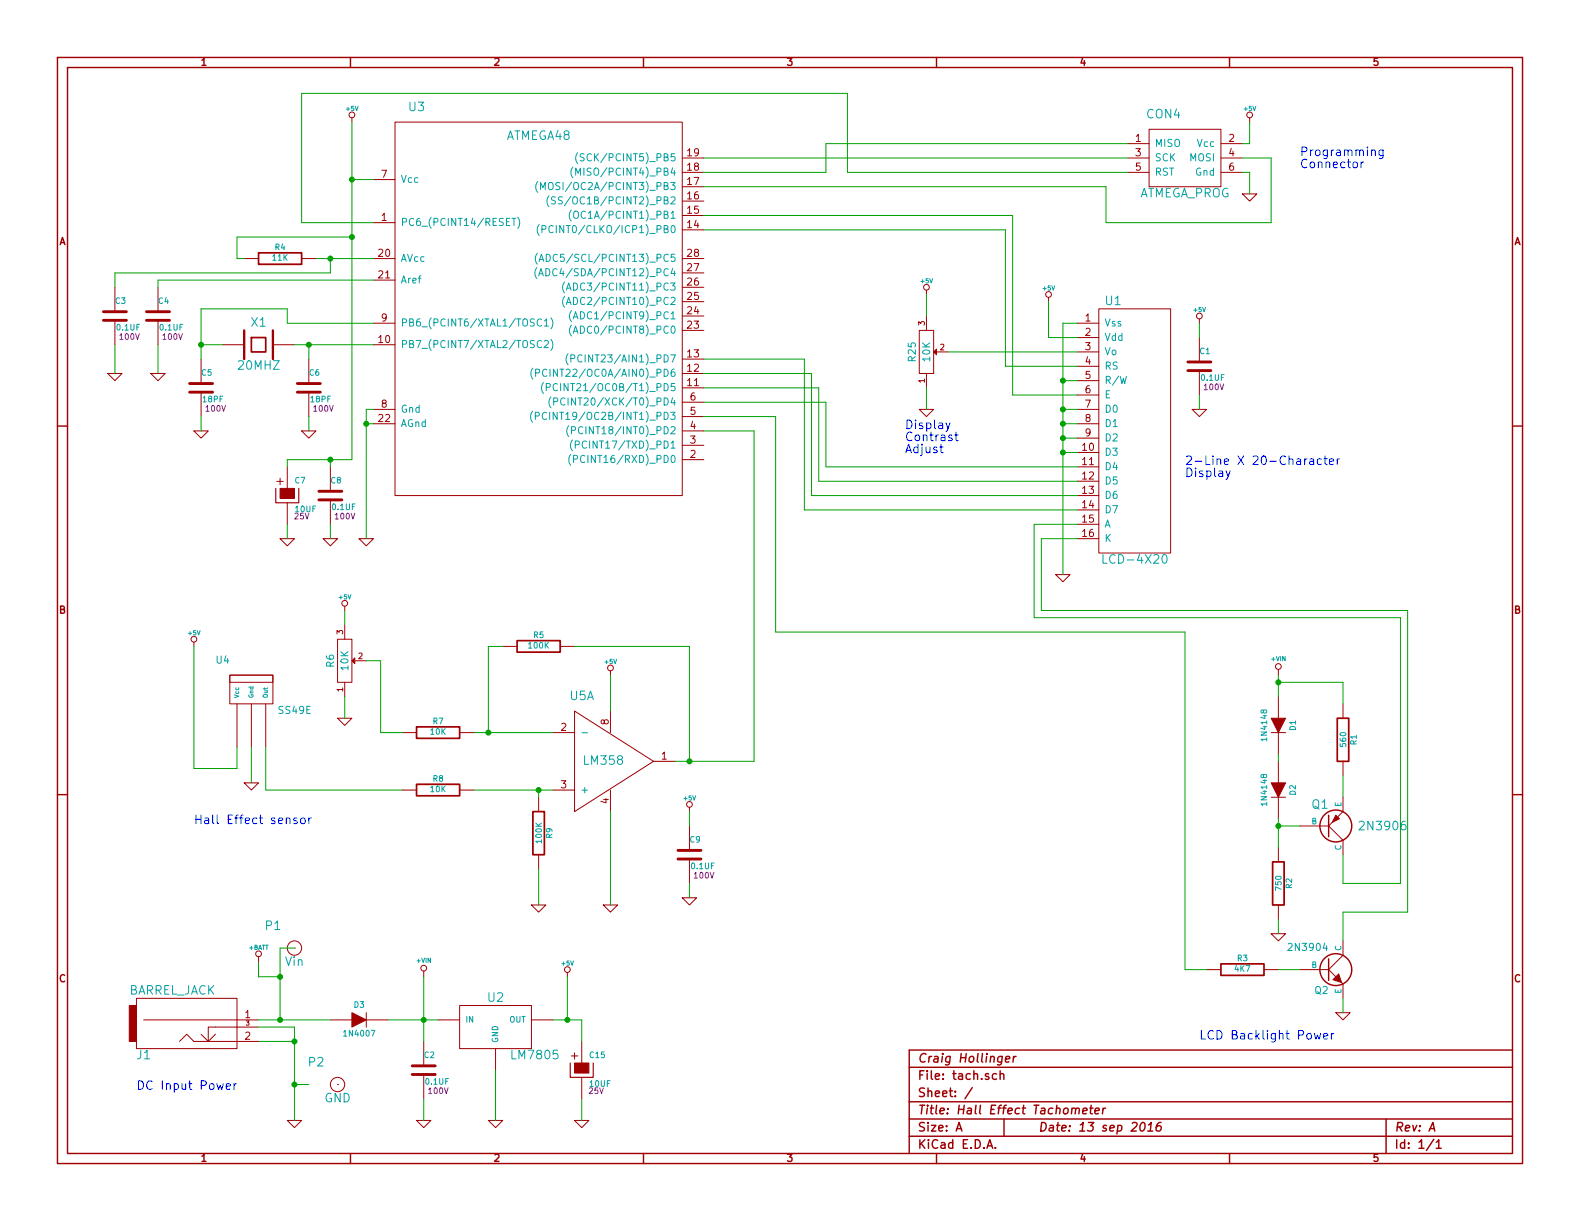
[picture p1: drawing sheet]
<svg xmlns="http://www.w3.org/2000/svg" width="279mm" height="216mm" viewBox="0 0 279 216" stroke-linecap="round" stroke-linejoin="round" font-family="sans-serif">
<g fill="none" stroke="#a00000" stroke-width=".25">
<path d="M10.2 10.2h259v195.5h-259zM11.9 11.9h255.6v192.1h-255.6zM62 10.2v1.7M113.8 10.2v1.7M165.6 10.2v1.7M217.4 10.2v1.7M10.2 75.3h1.7M267.5 75.3h1.7M10.2 140.5h1.7M267.5 140.5h1.7M234.9 169.5v3.9M160.8 188.7h106.7"/>
<path d="M160.8 194.8h106.7M160.8 197.9h106.7M169.1 200l.5-1.5 .5 1.5M169.2 199.6h.8M171.9 192.3l-1.3 2M176.2 189.9a.48 .48 0 0 0-.6 .1v.7l.2 .2 .4-.1M176.9 190v-.1a.36 .36 0 0 1 .6 .2v.8M176.9 189.3v1.6M177.5 197.9v3M177.8 187.3l.8-.1-.1-.3h-.6l-.1 .7 .2 .2 .4-.1M179.2 186.8l-.1 1M179.7 186.8l-.3 .1-.2 .2"/>
<path d="M189.6 196.1l.2-.2 .3 .1v1M190.2 196.2a.35 .35 0 0 1 .4-.3 .35 .35 0 0 1 .3 .3l-.1 .8M191.5 196.4l.7-.1v-.3h-.6l-.2 .7 .2 .3 .5-.1M192.7 195.9h.6M193 195.4l-.2 1.3 .4 .3M193.6 196.4l.8-.1-.1-.3h-.5l-.2 .7 .2 .3 .4-.1M195.1 195.9l-.2 1.1M195.5 195.9l-.3 .1-.2 .2M201.8 198.6l.4-.1a.88 .88 0 0 1-.3 1.5l-.3-.3a1.19 1.19 0 0 1 .2-1.1zM202.9 200h.9M203.1 198.9l.5-.4-.2 1.5M205.3 198.5a.72 .72 0 0 0-.8 .6l-.1 .6 .3 .3 .5-.1 .1-.7a.49 .49 0 0 0-.8 .2"/>
<path d="M245.1 197.9v6.1M252.7 200l.7-1.5 .3 1.5M267.5 185.7h-106.7v18.3M62 204v1.7M113.8 204v1.7M160.8 200.9h106.7M165.6 204v1.7M174.5 203l.5-1.5 .5 1.5M174.7 202.6h.7M176 202.9v.1M217.4 204v1.7M253.5 201.4l-1.3 2"/>
<path d="M254 202l.4-.5v1.5M254 203h.9"/>
<circle cx="236.2" cy="146" r="2.82"/>
<circle cx="236.2" cy="171.4" r="2.82"/>
</g>
<g fill="none" stroke="#a00000" stroke-width=".18">
<path d="M62.2 20.8v.8M66 39.4h3.8M66 31.8h3.8M69.8 21.6h50.8v66h-50.8zM120.6 38.1h3.9M120.6 35.6h3.9M120.6 33h3.9M120.6 30.5h3.9M120.6 27.9h3.9M199.4 30.5h3.8M199.4 27.9h3.8M199.4 25.4h3.8"/>
<path d="M203.2 22.9h12.7v10.1h-12.7zM215.9 30.5h3.8M215.9 27.9h3.8M215.9 25.4h3.8M219.7 34.3h2.5l-1.2 1.3zM221 20.8v.8M20.3 50.8v4.3M20.3 56.6v4.4M27.9 50.8v4.3M27.9 56.6v4.4M43.2 45.7h2.5M53.3 45.7h2.6"/>
<path d="M66 57.2h3.8M66 45.7h3.8M66 49.5h3.8M120.6 45.7h3.9M120.6 58.4h3.9M120.6 40.6h3.9M120.6 55.9h3.9M120.6 53.3h3.9M120.6 50.8h3.9M120.6 48.3h3.9M162.6 58.4h2.5v7.6h-2.5zM163.8 51.3v.8"/>
<path d="M163.8 55.9v2.5M185.4 52.6v.7M190.5 57.2h3.8M190.5 59.7h3.8M194.3 54.6h12.7v43.2h-12.7zM212.1 56.4v.8M212.1 59.7v4.3M19 66h2.6l-1.3 1.3zM26.7 66h2.5l-1.3 1.3zM34.3 76.2h2.5l-1.2 1.3zM35.6 63.5v4.3M35.6 69.3v4.4"/>
<path d="M39.4 61h3.8M48.3 61h3.8M53.3 76.2h2.6l-1.3 1.3zM54.6 63.5v4.3M54.6 69.3v4.4M66 72.4h3.8M66 74.9h3.8M66 61h3.8M120.6 78.7h3.9M120.6 76.2h3.9M120.6 73.7h3.9M120.6 71.1h3.9"/>
<path d="M120.6 68.6h3.9M120.6 66h3.9M120.6 63.5h3.9M162.6 72.4h2.5l-1.3 1.3zM163.8 66v2.6M165.6 62.2h2M190.5 62.2h3.8M190.5 64.8h3.8M190.5 67.3h3.8M190.5 69.9h3.8M190.5 72.4h3.8M190.5 74.9h3.8"/>
<path d="M190.5 77.5h3.8M210.8 72.4h2.6l-1.3 1.3zM212.1 65.5v4.4M49.5 95.3h2.6l-1.3 1.2zM50.8 82.6v3.8M50.8 88.9v3.8M57.1 95.3h2.6l-1.3 1.2zM58.4 82.6v4.3M58.4 88.4v4.3M63.5 95.3h2.5l-1.2 1.2zM120.6 81.3h3.9M190.5 80h3.8"/>
<path d="M190.5 82.6h3.8M190.5 85.1h3.8M190.5 87.6h3.8M190.5 90.2h3.8M190.5 92.7h3.8M190.5 95.3h3.8M34.3 113.5v.8M40.6 119.4h7.7v5.1h-7.7zM40.6 119.4h7.7v1.3h-7.7zM59.7 113h2.5v7.7h-2.5zM61 107.2v.8M61 110.5v2.5"/>
<path d="M62.7 116.8h2.1M88.9 114.3h2.5M99.1 114.3h2.5M107.9 118.6v.8M186.7 101.6h2.5l-1.2 1.3zM226.1 118.4v1M41.9 124.5v7.6M43.2 138.4h2.5l-1.3 1.3zM44.4 124.5v7.6M47 124.5v7.6M59.7 127h2.5l-1.2 1.3zM61 120.7v2.5"/>
<path d="M71.1 129.5h2.6M71.1 139.7h2.6M81.3 129.5h2.5M81.3 139.7h2.5M97.8 129.5h3.8M97.8 139.7h3.8M101.6 125.7l14 8.9-14 8.9zM107.9 125.7v3.8M107.9 139.7v3.8M115.6 134.6h3.8M224.8 129.5h2.5M226.1 123.2v3.8"/>
<path d="M226.1 129.5v3.9M226.1 134.6v3.8M237.5 124.5v2.5M237.5 134.6v2.6M95.2 141v2.5M95.2 151.1v2.6M120.6 158.8h2.6l-1.3 1.2zM121.9 142.7v.8M121.9 146.1v4.3M121.9 151.9v4.3M224.8 141h2.5M226.1 141v3.8"/>
<path d="M226.1 149.9v2.5M229.9 146.1h5M234.9 146.1l2.6 2.5v2.5M235.6 145.4l-.7 .7M237.5 141v2.5l-.9 .9M24.1 176.5h17.8v8.9h-17.8zM45.7 169.2v1M52.1 167.6h.1M64.8 179.1v2.5M74.9 171.7v1M81.3 177.8h12.7v7.6h-12.7zM94 160h2.5l-1.3 1.3z"/>
<path d="M100.3 172v.7M106.7 160h2.5l-1.3 1.3zM213.4 171.5h2.5M223.5 171.5h2.6M224.8 165.1h2.5l-1.2 1.3zM226.1 160v2.6M229.9 171.5h5M234.9 171.5l1.3 1.2M236.2 179.1h2.6l-1.3 1.2zM237.2 173.7l.3 .3v2.5M237.5 166.4v2.5l-2.6 2.6M25.4 180.3h16.5z"/>
<path d="M31.7 184.2l1.3-1.3 1.3 1.3h11.4M35.6 182.9l1.2 1.3 1.3-1.3M41.9 180.3h3.8M45.7 181.6h-8.9v2.6M50.8 198.1h2.5l-1.2 1.3zM58.4 180.3h3.8M59.7 191.8h.1M64.8 180.3h3.8M73.7 198.1h2.5l-1.3 1.3zM74.9 184.2v4.3M74.9 190v4.3M77.5 180.3h3.8"/>
<path d="M86.4 198.1h2.5l-1.3 1.3zM87.6 185.4v3.8M94 180.3h3.8M101.6 198.1h2.5l-1.2 1.3zM102.9 184.2v3.8M102.9 190.5v3.8"/>
<circle cx="62.2" cy="20.3" r=".51"/>
<circle cx="221" cy="20.3" r=".51"/>
<circle cx="163.8" cy="50.8" r=".51"/>
<circle cx="185.4" cy="52.1" r=".51"/>
<circle cx="212.1" cy="55.9" r=".51"/>
<circle cx="34.3" cy="113" r=".51"/>
<circle cx="61" cy="106.7" r=".51"/>
<circle cx="108" cy="118.1" r=".51"/>
<circle cx="226.1" cy="117.9" r=".51"/>
<circle cx="121.9" cy="142.2" r=".51"/>
<circle cx="45.7" cy="168.7" r=".51"/>
<circle cx="52.1" cy="167.6" r="1.27"/>
<circle cx="74.9" cy="171.2" r=".51"/>
<circle cx="100.3" cy="171.5" r=".51"/>
<circle cx="59.7" cy="191.8" r="1.27"/>
</g>
<g fill="none" stroke="#00a0a0" stroke-width=".18">
<path d="M90.5 38.6h.7M90.9 38.6v1.3M91.5 38.4a1.47 1.47 0 0 1 0 2M95.1 32.1a1.47 1.47 0 0 0 0 1.9M95.4 39.7a1.47 1.47 0 0 0 0 1.9M95.6 33.5v-1.2l.4 .9 .4-.9v1.2M97.1 34.6a1.47 1.47 0 0 0 0 2M98.2 34.9l-.5-.1-.1 .1v.5l.6 .2v.2l-.2 .3-.5-.1M99.4 34.9l-.4-.1-.2 .1v.5l.6 .2v.2l-.2 .3-.5-.1M101 37.2a1.47 1.47 0 0 0 0 1.9M101.3 29.5a1.47 1.47 0 0 0 0 2M101.5 37.5l.2-.2a.45 .45 0 0 1 .6 .5v.4l-.2 .4h-.5a1.02 1.02 0 0 1-.1-1.1z"/>
<path d="M101.8 31v-1.3l.4 .9 .4-.9v1.3M102.2 27a1.47 1.47 0 0 0 0 1.9M103.3 27.3l-.5-.1-.2 .1 .1 .4 .6 .3v.2l-.2 .2h-.5M94.9 47.3a1.47 1.47 0 0 0 0 2M95 44.8a1.47 1.47 0 0 0 0 1.9M95.2 48.8l.5-1.3 .4 1.3M95.3 46.2l.4-1.2 .5 1.2M95.4 48.4h.6M95.5 45.9h.5M95.8 56.5a.5 .5 0 0 0-.7 0 .5 .5 0 0 0-.1 .6 .45 .45 0 0 0 .2 .5 .45 .45 0 0 0 .6-.1M95.8 40.5h.6l.1-.5-.2-.1h-.5v1.2M96.3 56.8l.3-.4v1.3"/>
<path d="M96.3 57.7h.7M96.5 47.5a.64 .64 0 0 1 .7 .6 .64 .64 0 0 1-.7 .7zM96.6 45a.64 .64 0 0 1 .7 .6 .64 .64 0 0 1-.7 .6zM97.4 56.2a1.47 1.47 0 0 1 0 1.9M97.8 40a.5 .5 0 0 0-.6 0 .5 .5 0 0 0-.1 .6 .45 .45 0 0 0 .2 .5 .45 .45 0 0 0 .5-.1M99.8 52.4a1.47 1.47 0 0 0 0 1.9M99.8 49.9a1.47 1.47 0 0 0 0 1.9M100.2 53.8l.4-1.2 .4 1.2M100.2 51.3l.4-1.3 .4 1.3M100.3 53.5h.6M100.3 51h.6M101.1 57.5a1.47 1.47 0 0 0 0 1.9"/>
<path d="M101.1 54.9a1.47 1.47 0 0 0 0 2M101.4 58.9l.4-1.2 .4 1.2M101.4 56.4l.4-1.3 .4 1.3M101.5 58.6h.6M101.5 56h.6M94.2 72.7a1.47 1.47 0 0 0 0 2M94.2 65.1a1.47 1.47 0 0 0 0 1.9M94.7 73.6l.6-.1v-.5l-.2-.1h-.4v1.3M94.7 65.9h.6l.1-.5-.2-.1h-.5v1.2M95.8 60.3a.5 .5 0 0 0-.7 0 .5 .5 0 0 0-.1 .6 .45 .45 0 0 0 .2 .5 .45 .45 0 0 0 .6-.1M96.1 67.6a1.47 1.47 0 0 0 0 2M96.3 60.3l.4-.1 .3 .4-.8 .9h.8"/>
<path d="M96.6 68.5l.6-.1 .1-.5-.2-.1h-.5v1.3M96.6 73a.5 .5 0 0 0-.6 0 .5 .5 0 0 0-.1 .6 .45 .45 0 0 0 .2 .5 .45 .45 0 0 0 .5-.1M96.7 65.4a.5 .5 0 0 0-.6 0 .5 .5 0 0 0-.2 .6 .45 .45 0 0 0 .3 .5 .45 .45 0 0 0 .5-.1M97.4 60a1.47 1.47 0 0 1 0 2M97.4 70.2a1.47 1.47 0 0 0 0 1.9M97.9 71h.6l.1-.5-.2-.1h-.5v1.2M98.6 67.9a.5 .5 0 0 0-.6 .1 .5 .5 0 0 0-.2 .6 .45 .45 0 0 0 .2 .4 .45 .45 0 0 0 .6 0M99.9 70.5a.5 .5 0 0 0-.6 0 .5 .5 0 0 0-.2 .6 .45 .45 0 0 0 .3 .5 .45 .45 0 0 0 .5-.1M100.5 62.6a1.47 1.47 0 0 0 0 1.9M100.6 75.3a1.47 1.47 0 0 0 0 1.9M100.9 63.4l.6-.1 .1-.4-.2-.2h-.5v1.3M101.1 76.1l.6-.1v-.4l-.2-.2h-.4v1.3"/>
<path d="M101.2 77.8a1.47 1.47 0 0 0 0 1.9M101.7 78.6h.6l.1-.5-.2-.1h-.5v1.2M100.9 80.3a1.47 1.47 0 0 0 0 2M101.4 81.2l.6-.1 .1-.5-.2-.1h-.5v1.3M195 98.1v1.5h.8M205.6 98.2l.3-.1a.86 .86 0 0 1 .5 .7 .86 .86 0 0 1-.4 .8 .81 .81 0 0 1-.4-1.4zM102.9 129.6h1"/>
</g>
<g fill="none" stroke="#00a000" stroke-width=".18">
<path d="M62.2 21.6v59.7h-11.4v1.3M62.2 31.8h3.8M124.5 38.1h54.6v31.8h11.4M124.5 27.9h74.9M199.4 30.5h-49.5v-14h-96.6v22.9h12.7M199.4 25.4h-53.4v5.1h-21.5M219.7 27.9h5.1v11.5h-29.2v-6.4h-71.1M219.7 30.5h1.3v3.8M221 21.6v3.8h-1.3M55.9 45.7h10.1M58.4 45.7v2.6h-38.1v2.5M62.2 41.9h-20.3v3.8h1.3"/>
<path d="M66 57.2h-15.2v-2.6h-15.2v8.9M66 49.5h-38.1v1.3M124.5 40.6h53.3v24.2h12.7M163.8 52.1v3.8M185.4 53.3v6.4h5.1M190.5 57.2h-2.5v44.4M212.1 57.2v2.5M20.3 61v5M27.9 61v5M35.6 73.7v2.5M35.6 61h3.8M52.1 61h13.9"/>
<path d="M54.6 61v2.5M54.6 73.7v2.5M64.8 74.9h1.2M66 72.4h-1.2v22.9M124.5 73.7h12.7v38.1h72.3v59.7h3.9M124.5 63.5h17.7v26.7h48.3M124.5 66h19v21.6h47M124.5 68.6h20.3v16.5h45.7M124.5 71.1h21.5v11.5h44.5M124.5 76.2h8.8v58.4h-13.9M163.8 68.6v3.8M167.6 62.2h22.9"/>
<path d="M188 72.4h2.5M188 74.9h2.5M188 77.5h2.5M188 67.3h2.5M212.1 69.9v2.5M50.8 92.7v2.6M58.4 81.3v1.3M58.4 92.7v2.6M188 80h2.5M190.5 92.7h-7.6v16.5h64.7v47h-10.1v-5.1M190.5 95.3h-6.4v12.7h64.8v53.3h-11.4v5.1M34.3 114.3v21.6h7.6v-3.8"/>
<path d="M61 108v2.5M64.8 116.8h2.5v12.7h3.8M88.9 114.3h-2.5v15.2M101.6 114.3h20.3v20.3M107.9 119.4v6.3M226.1 119.4v3.8M44.4 132.1v6.3M47 132.1v7.6h24.1M61 123.2v3.8M83.8 129.5h14M83.8 139.7h14M95.2 139.7v1.3"/>
<path d="M226.1 133.4v1.2M226.1 120.7h11.4v3.8M237.5 137.2v3.8M95.2 153.7v6.3M107.9 143.5v16.5M121.9 143.5v2.6M121.9 156.2v2.6M226.1 144.8v5.1M226.1 146.1h3.8M45.7 170.2v2.5h3.8M52.1 167.6h-2.6v12.7M74.9 172.7v11.5"/>
<path d="M100.3 172.7v7.6M226.1 162.6v2.5M226.1 171.5h3.8M237.5 176.5v2.6M45.7 180.3h12.7M45.7 184.2h6.4M45.7 181.6h6.4v16.5M52.1 191.8h2.5M68.6 180.3h8.9M74.9 194.3v3.8M87.6 189.2v8.9M97.8 180.3h5.1v3.9"/>
<path d="M102.9 194.3v3.8"/>
</g>
<g fill="#00a000" stroke="#00a000" stroke-width=".25">
<circle cx="188" cy="72.4" r=".41"/>
<circle cx="188" cy="74.9" r=".41"/>
<circle cx="188" cy="77.5" r=".41"/>
<circle cx="188" cy="80" r=".41"/>
<circle cx="226.1" cy="146.1" r=".41"/>
<circle cx="74.9" cy="180.3" r=".41"/>
<circle cx="35.6" cy="61" r=".41"/>
<circle cx="54.6" cy="61" r=".41"/>
<circle cx="58.4" cy="81.3" r=".41"/>
<circle cx="64.8" cy="74.9" r=".41"/>
<circle cx="62.2" cy="41.9" r=".41"/>
<circle cx="58.4" cy="45.7" r=".41"/>
<circle cx="62.2" cy="31.8" r=".41"/>
<circle cx="52.1" cy="184.2" r=".41"/>
<circle cx="188" cy="67.3" r=".41"/>
<circle cx="226.1" cy="120.7" r=".41"/>
<circle cx="49.5" cy="180.3" r=".41"/>
<circle cx="52.1" cy="191.8" r=".41"/>
<circle cx="49.5" cy="172.7" r=".41"/>
<circle cx="100.3" cy="180.3" r=".41"/>
<circle cx="121.9" cy="134.6" r=".41"/>
<circle cx="86.4" cy="129.5" r=".41"/>
<circle cx="95.2" cy="139.7" r=".41"/>
</g>
<path d="M43.2 58.4v5.1M48.3 58.4v5.1" fill="none" stroke="#a00000" stroke-width=".41"/>
<path d="M44.4 59.7h2.6v2.5h-2.6z" fill="#fff" stroke="#fff" stroke-width=".25"/>
<path d="M44.4 59.7h2.6v2.5h-2.6zM45.7 44.7h7.6v2h-7.6zM91.4 113.3h7.7v2h-7.7zM73.7 128.5h7.6v2.1h-7.6zM73.7 138.7h7.6v2h-7.6zM236.5 127h2v7.6h-2zM94.2 143.5h2.1v7.6h-2.1zM225 152.4h2.1v7.6h-2.1zM215.9 170.4h7.6v2.1h-7.6z" fill="none" stroke="#a00000" stroke-width=".3"/>
<g fill="none" stroke="#a00000" stroke-width=".51">
<path d="M18.3 56.6h4.1M18.3 55.1h4.1M25.9 56.6h4.1M25.9 55.1h4.1M33.5 69.3h4.1M33.5 67.8h4.1M52.6 69.3h4M52.6 67.8h4M210.1 65.5h4M210.1 64h4M56.4 88.4h4.1M56.4 86.9h4.1"/>
<path d="M119.9 151.9h4.1M119.9 150.4h4.1M72.9 190h4.1M72.9 188.5h4.1"/>
</g>
<g fill="#a00000" stroke="#a00000" stroke-width=".18">
<path d="M224.8 127h2.5l-1.2 2.5z"/>
<path d="M224.8 138.4h2.5l-1.2 2.6z"/>
<path d="M236.2 144.1l.7 .7-1.3 .6z"/>
<path d="M236.7 172.2l.5 1.5-1.5-.5z"/>
<path d="M49.5 86.4h2.6v1.7h-2.6z"/>
<path d="M22.9 177.8h1.2v6.4h-1.2z"/>
<path d="M62.2 179.1l2.6 1.2-2.6 1.3z"/>
<path d="M165.6 61.7v1l-.5-.5z"/>
<path d="M101.6 188h2.5v1.7h-2.5z"/>
<path d="M62.7 116.3v1l-.5-.5z"/>
</g>
<path d="M234.9 144.1v3.9z" fill="#a00000" stroke="#a00000" stroke-width=".25"/>
<path d="M48.8 86.4v2.5h4v-2.5M100.8 188v2.5h4.1v-2.5" fill="none" stroke="#a00000" stroke-width=".2"/>
<g fill="none" stroke="#00f" stroke-width=".18">
<path d="M240.7 28.7v1M241.1 28.7h-.3l-.1 .3M244.6 26.5v1.3l-.3 .2h-.4M244.6 26.6a.48 .48 0 0 0-.7 .1v.7l.2 .1h.5M166.2 79h.6M166.4 78.5v1.4l.4 .2M168 74.8l-.5 1.4-.2 .1M168.9 76.9h.5M169.1 76.4v1.3l.3 .2M217.5 83.3l-.5 1.4-.2 .1M231.6 81.2h.6l.1 .9M232.3 81.5l-.5 .1a.3 .3 0 0 0-.2 .3 .3 .3 0 0 0 .2 .2h.5"/>
<path d="M233.7 81.2a.48 .48 0 0 0-.7 .1v.7l.2 .1h.5M234.1 81.1h.6M234.3 80.6v1.3l.4 .2M235.1 81.6l.7-.1v-.3l-.5-.1-.2 .3 .1 .7h.6M236.5 81.1v1M236.9 81.1l-.3 .1-.1 .2M52.5 144.7l-.4-.1-.2 .3 .1 .2 .5 .1v.4h-.6M53.3 144.7l.4-.1 .3 .3v.5l-.3 .2h-.4l-.1-.2v-.5zM54.6 144.6v1M55 144.6l-.2 .1-.2 .2M40 192.1l.7-.1v-.3l-.5-.1-.2 .2 .1 .8h.6M41.4 191.6v1"/>
<path d="M41.8 191.6l-.3 .1-.1 .2M232.4 182.7l.3 1 .3-.7 .3 .7 .3-1M234.1 183.2l.7-.1-.1-.3-.4-.1-.2 .3v.7h.6M235.4 182.7v1M235.9 182.7l-.3 .1-.2 .2"/>
</g>
<g font-size="2.1" fill="#00a0a0">
<text x="72.3" y="19.7">U3</text>
<text x="202.8" y="21">CON4</text>
<text x="89.5" y="24.8">ATMEGA48</text>
<text x="201.2" y="35">ATMEGA_PROG</text>
<text x="44.4" y="57.8">X1</text>
<text x="195.5" y="54">U1</text>
<text x="42.2" y="65.5">20MHZ</text>
<text x="195.7" y="99.7">LCD-4X20</text>
<text x="100.8" y="123.9">U5A</text>
<text x="103.4" y="135.3">LM358</text>
<text x="232" y="143.1">Q1</text>
<text x="240.8" y="146.9">2N3906</text>
<text x="47" y="164.5">P1</text>
<text x="50.4" y="170.9">Vin</text>
<text x="22.6" y="175.9">BARREL_JACK</text>
<text x="86.3" y="177.2">U2</text>
<text x="24.2" y="187.4">J1</text>
<text x="54.6" y="188.6">P2</text>
<text x="90.7" y="187.4">LM7805</text>
<text x="57.3" y="195">GND</text>
</g>
<g font-size="2.1" fill="#00f">
<text x="229.9" y="27.7">Programming</text>
<text x="229.9" y="29.8">Connector</text>
<text x="160" y="75.9">Display</text>
<text x="160" y="78.1">Contrast</text>
<text x="160" y="80.2">Adjust</text>
<text x="209.5" y="82.3">2-Line X 20-Character</text>
<text x="209.5" y="84.4">Display</text>
<text x="34.3" y="145.8">Hall Effect sensor</text>
<text x="212.1" y="183.9">LCD Backlight Power</text>
<text x="24.1" y="192.8">DC Input Power</text>
</g>
<g font-size="2.1" fill="#a00000">
<text x="48.9" y="85.9">+</text>
<text x="101" y="187.5">+</text>
<text x="162.3" y="191">File: tach.sch</text>
<text x="162.3" y="188">Craig Hollinger</text>
<text x="162.3" y="197.1">Title: Hall Effect Tachometer</text>
<text x="162.3" y="194.1">Sheet: /</text>
<text x="162.3" y="203.2">KiCad E.D.A.</text>
<text x="162.3" y="200.2">Size: A</text>
<text x="183.6" y="200.2">Date: 13 sep 2016</text>
<text x="246.6" y="200.2">Rev: A</text>
<text x="246.6" y="203.2">Id: 1/1</text>
</g>
<g font-size="1.8" fill="#a00000">
<text x="35.6" y="11.7">1</text>
<text x="87.4" y="11.7">2</text>
<text x="139.2" y="11.7">3</text>
<text x="191" y="11.7">4</text>
<text x="242.8" y="11.7">5</text>
<text x="121.6" y="27.7">19</text>
<text x="200.8" y="25.1">1</text>
<text x="200.8" y="27.7">3</text>
<text x="217.3" y="25.1">2</text>
<text x="217.3" y="27.7">4</text>
<text x="67.5" y="31.5">7</text>
<text x="121.6" y="35.3">16</text>
<text x="121.6" y="32.8">17</text>
<text x="121.6" y="30.2">18</text>
<text x="200.8" y="30.2">5</text>
<text x="217.3" y="30.2">6</text>
<text x="67.5" y="39.1">1</text>
<text x="121.6" y="40.4">14</text>
<text x="121.6" y="37.8">15</text>
<text x="10.4" y="43.4">A</text>
<text x="67" y="45.5">20</text>
<text x="121.6" y="45.5">28</text>
<text x="267.7" y="43.4">A</text>
<text x="67" y="49.3">21</text>
<text x="121.6" y="53.1">25</text>
<text x="121.6" y="50.5">26</text>
<text x="121.6" y="48">27</text>
<text x="67.5" y="56.9">9</text>
<text x="121.6" y="58.2">23</text>
<text x="121.6" y="55.6">24</text>
<text x="191.9" y="56.9">1</text>
<text x="191.9" y="59.4">2</text>
<text x="67" y="60.7">10</text>
<text x="121.6" y="65.8">12</text>
<text x="121.6" y="63.2">13</text>
<text x="191.9" y="62">3</text>
<text x="191.9" y="64.5">4</text>
<text x="121.6" y="68.3">11</text>
<text x="122.1" y="70.9">6</text>
<text x="191.9" y="67.1">5</text>
<text x="191.9" y="69.6">6</text>
<text x="67" y="74.7">22</text>
<text x="67.5" y="72.1">8</text>
<text x="122.1" y="75.9">4</text>
<text x="122.1" y="73.4">5</text>
<text x="191.9" y="72.1">7</text>
<text x="191.9" y="74.7">8</text>
<text x="191.9" y="77.2">9</text>
<text x="122.1" y="81">2</text>
<text x="122.1" y="78.5">3</text>
<text x="191.4" y="79.8">10</text>
<text x="191.4" y="82.3">11</text>
<text x="191.4" y="84.8">12</text>
<text x="191.4" y="87.4">13</text>
<text x="191.4" y="89.9">14</text>
<text x="191.4" y="92.5">15</text>
<text x="191.4" y="95">16</text>
<text x="10.4" y="108.6">B</text>
<text x="267.7" y="108.6">B</text>
<text x="99.2" y="129.3">2</text>
<text x="107.7" y="128.1" transform="rotate(-90 107.7 128.1)">8</text>
<text x="117" y="134.4">1</text>
<text x="99.2" y="139.4">3</text>
<text x="107.7" y="142.1" transform="rotate(-90 107.7 142.1)">4</text>
<text x="10.4" y="173.7">C</text>
<text x="267.7" y="173.7">C</text>
<text x="43.3" y="180.1">1</text>
<text x="43.3" y="183.9">2</text>
<text x="35.6" y="205.5">1</text>
<text x="87.4" y="205.5">2</text>
<text x="139.2" y="205.5">3</text>
<text x="191" y="205.5">4</text>
<text x="242.8" y="205.5">5</text>
</g>
<g font-size="1.8" fill="#00a0a0">
<text x="103.5" y="28.6">(SCK/PCINT5)_PB5</text>
<text x="204.2" y="26">MISO</text>
<text x="204.2" y="28.6">SCK</text>
<text x="210.4" y="28.6">MOSI</text>
<text x="211.7" y="26">Vcc</text>
<text x="70.9" y="32.4">Vcc</text>
<text x="97.3" y="33.7">(MOSI/OC2A/PCINT3)_PB3</text>
<text x="102.7" y="31.1">(MISO/PCINT4)_PB4</text>
<text x="204.2" y="31.1">RST</text>
<text x="211.4" y="31.1">Gnd</text>
<text x="70.9" y="40">PC6_(PCINT14/RESET)</text>
<text x="97.8" y="41.3">(PCINT0/CLKO/ICP1)_PB0</text>
<text x="99.5" y="36.2">(SS/OC1B/PCINT2)_PB2</text>
<text x="102.3" y="38.7">(OC1A/PCINT1)_PB1</text>
<text x="70.9" y="46.4">AVcc</text>
<text x="97.4" y="46.4">(ADC5/SCL/PCINT13)_PC5</text>
<text x="70.9" y="50.2">Aref</text>
<text x="97.2" y="48.9">(ADC4/SDA/PCINT12)_PC4</text>
<text x="101.4" y="54">(ADC2/PCINT10)_PC2</text>
<text x="101.4" y="51.4">(ADC3/PCINT11)_PC3</text>
<text x="70.9" y="57.8">PB6_(PCINT6/XTAL1/TOSC1)</text>
<text x="102.4" y="59.1">(ADC0/PCINT8)_PC0</text>
<text x="102.4" y="56.5">(ADC1/PCINT9)_PC1</text>
<text x="195.3" y="57.8">Vss</text>
<text x="70.9" y="61.6">PB7_(PCINT7/XTAL2/TOSC2)</text>
<text x="102.2" y="64.1">(PCINT23/AIN1)_PD7</text>
<text x="162" y="63.9" transform="rotate(-90 162 63.9)">R25</text>
<text x="164.5" y="63.9" transform="rotate(-90 164.5 63.9)">10K</text>
<text x="195.3" y="60.3">Vdd</text>
<text x="195.3" y="62.9">Vo</text>
<text x="195.3" y="65.4">RS</text>
<text x="96.8" y="66.7">(PCINT22/OC0A/AIN0)_PD6</text>
<text x="98.8" y="69.2">(PCINT21/OC0B/T1)_PD5</text>
<text x="100" y="71.8">(PCINT20/XCK/T0)_PD4</text>
<text x="195.3" y="67.9">R/W</text>
<text x="195.3" y="70.5">E</text>
<text x="70.9" y="73">Gnd</text>
<text x="70.9" y="75.6">AGnd</text>
<text x="97" y="74.3">(PCINT19/OC2B/INT1)_PD3</text>
<text x="102.4" y="76.8">(PCINT18/INT0)_PD2</text>
<text x="195.3" y="73">D0</text>
<text x="195.3" y="75.6">D1</text>
<text x="102.5" y="81.9">(PCINT16/RXD)_PD0</text>
<text x="102.7" y="79.4">(PCINT17/TXD)_PD1</text>
<text x="195.3" y="78.1">D2</text>
<text x="195.3" y="80.6">D3</text>
<text x="195.3" y="83.2">D4</text>
<text x="195.3" y="85.7">D5</text>
<text x="195.3" y="88.3">D6</text>
<text x="195.3" y="90.8">D7</text>
<text x="195.3" y="93.3">A</text>
<text x="195.3" y="95.9">K</text>
<text x="38.3" y="117.4">U4</text>
<text x="59.1" y="118" transform="rotate(-90 59.1 118)">R6</text>
<text x="61.7" y="118.5" transform="rotate(-90 61.7 118.5)">10K</text>
<text x="49.3" y="126.3">SS49E</text>
<text x="102.6" y="140.3">+</text>
<text x="228.1" y="168.2">2N3904</text>
<text x="232.5" y="175.8">Q2</text>
</g>
<g font-size="1.4" fill="#00a0a0">
<text x="48.2" y="46.1">11K</text>
<text x="48.6" y="44.3">R4</text>
<text x="20.4" y="53.8">C3</text>
<text x="28" y="53.8">C4</text>
<text x="20.7" y="58.5">0.1UF</text>
<text x="28.3" y="58.5">0.1UF</text>
<text x="212.2" y="62.7">C1</text>
<text x="35.7" y="66.5">C5</text>
<text x="35.9" y="71.2">18PF</text>
<text x="54.7" y="66.5">C6</text>
<text x="55" y="71.2">18PF</text>
<text x="212.5" y="67.4">0.1UF</text>
<text x="52.2" y="85.5">C7</text>
<text x="58.5" y="85.5">C8</text>
<text x="52.3" y="90.6">10UF</text>
<text x="58.8" y="90.2">0.1UF</text>
<text x="94.4" y="112.9">R5</text>
<text x="93.5" y="114.7">100K</text>
<text x="76.1" y="129.9">10K</text>
<text x="76.6" y="128.1">R7</text>
<text x="224.1" y="130.7" transform="rotate(-90 224.1 130.7)">1N4148</text>
<text x="229.2" y="129.2" transform="rotate(-90 229.2 129.2)">D1</text>
<text x="238.1" y="132" transform="rotate(-90 238.1 132)">560</text>
<text x="240" y="131.7" transform="rotate(-90 240 131.7)">R1</text>
<text x="76.1" y="140.1">10K</text>
<text x="76.6" y="138.3">R8</text>
<text x="224.1" y="142.2" transform="rotate(-90 224.1 142.2)">1N4148</text>
<text x="229.2" y="140.6" transform="rotate(-90 229.2 140.6)">D2</text>
<text x="237.2" y="142.7" transform="rotate(-90 237.2 142.7)">E</text>
<text x="95.9" y="149" transform="rotate(-90 95.9 149)">100K</text>
<text x="97.7" y="148.2" transform="rotate(-90 97.7 148.2)">R9</text>
<text x="122" y="149">C9</text>
<text x="231.9" y="145.8">B</text>
<text x="122.3" y="153.7">0.1UF</text>
<text x="237.2" y="150.4" transform="rotate(-90 237.2 150.4)">C</text>
<text x="226.7" y="157.4" transform="rotate(-90 226.7 157.4)">750</text>
<text x="228.5" y="157.1" transform="rotate(-90 228.5 157.1)">R2</text>
<text x="218.4" y="171.9">4K7</text>
<text x="218.8" y="170">R3</text>
<text x="231.9" y="171.2">B</text>
<text x="237.2" y="168.1" transform="rotate(-90 237.2 168.1)">C</text>
<text x="62.6" y="178.2">D3</text>
<text x="237.2" y="175.7" transform="rotate(-90 237.2 175.7)">E</text>
<text x="61" y="183.3">1N4007</text>
<text x="82.3" y="180.8">IN</text>
<text x="88.1" y="184.4" transform="rotate(-90 88.1 184.4)">GND</text>
<text x="90" y="180.8">OUT</text>
<text x="75" y="187.1">C2</text>
<text x="75.3" y="191.8">0.1UF</text>
<text x="104.3" y="187.1">C15</text>
<text x="104.3" y="192.2">10UF</text>
</g>
<g font-size="1.4" fill="#a00000">
<text x="163.6" y="57.5" transform="rotate(-90 163.6 57.5)">3</text>
<text x="166.2" y="62">2</text>
<text x="163.6" y="67.7" transform="rotate(-90 163.6 67.7)">1</text>
<text x="60.7" y="112.1" transform="rotate(-90 60.7 112.1)">3</text>
<text x="63.4" y="116.6">2</text>
<text x="60.7" y="122.3" transform="rotate(-90 60.7 122.3)">1</text>
</g>
<g font-size="1.4" fill="#a000a0">
<text x="21.2" y="60.1">100V</text>
<text x="28.8" y="60.1">100V</text>
<text x="213" y="69">100V</text>
<text x="36.4" y="72.8">100V</text>
<text x="55.5" y="72.8">100V</text>
<text x="52.1" y="91.9">25V</text>
<text x="59.3" y="91.9">100V</text>
<text x="122.8" y="155.4">100V</text>
<text x="75.8" y="193.5">100V</text>
<text x="104.2" y="193.5">25V</text>
</g>
<g font-size="1.1" fill="#00a0a0">
<text x="61.3" y="19.6">+5V</text>
<text x="220" y="19.6">+5V</text>
<text x="162.9" y="50.1">+5V</text>
<text x="184.5" y="51.4">+5V</text>
<text x="211.1" y="55.2">+5V</text>
<text x="60" y="106">+5V</text>
<text x="33.3" y="112.3">+5V</text>
<text x="107" y="117.4">+5V</text>
<text x="224.9" y="116.9">+VIN</text>
<text x="42.3" y="123.4" transform="rotate(-90 42.3 123.4)">Vcc</text>
<text x="44.8" y="123.4" transform="rotate(-90 44.8 123.4)">Gnd</text>
<text x="47.4" y="123.4" transform="rotate(-90 47.4 123.4)">Out</text>
<text x="121" y="141.6">+5V</text>
<text x="44" y="168">+BATT</text>
<text x="73.7" y="170.3">+VIN</text>
<text x="99.4" y="170.8">+5V</text>
</g>
<text font-size="1.1" fill="#a00000" x="43.5" y="181.4">3</text>
</svg>
